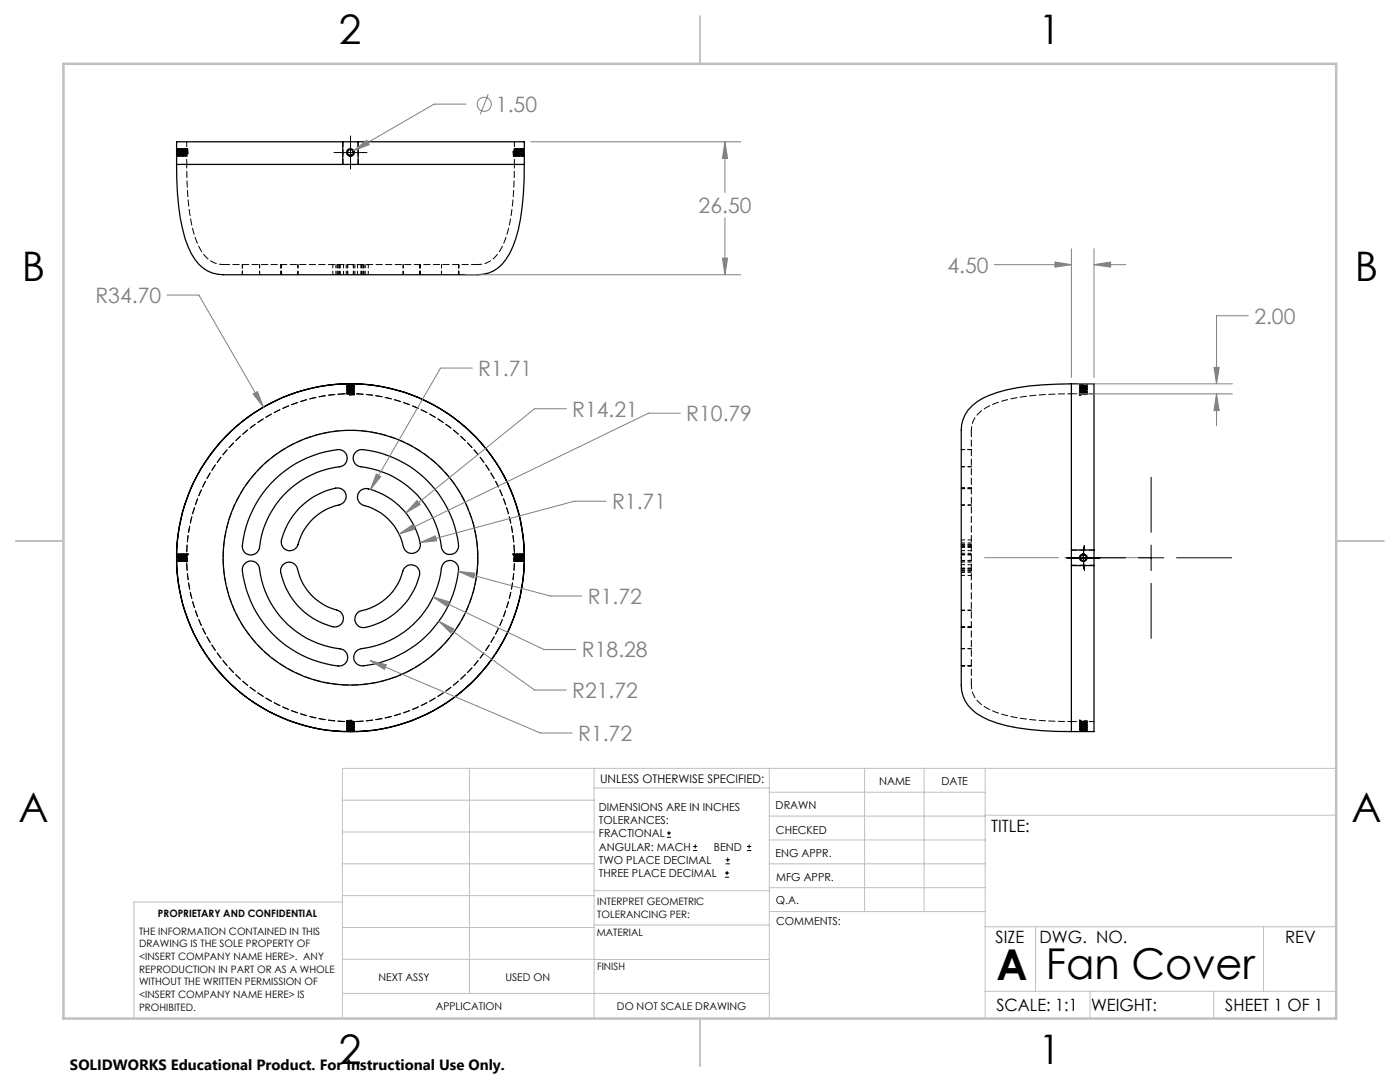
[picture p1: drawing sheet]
<svg xmlns="http://www.w3.org/2000/svg" width="279mm" height="216mm" viewBox="0 0 279 216" stroke-linecap="round" stroke-linejoin="round" font-family="sans-serif">
<g fill="none" stroke="#000" stroke-width=".25">
<path d="M35.2 32.8a51.2 51.2 0 0 0 1.7 14.8 10.5 10.5 0 0 0 4.5 6.4 11.7 11.7 0 0 0 5.3 .8h47.8a7.2 7.2 0 0 0 7.2-4.2 29.5 29.5 0 0 0 2.8-12l.1-5.8M35.2 32.8h33.2M68.4 28.3h-33.2v4.5M68.4 32.8h3.1M68.4 28.3v4.5M68.4 28.3h3.1M70.1 31h.1M70.1 31h-.1M70.5 30.2v.3a.58 .58 0 0 0-.7-.6 .58 .58 0 0 0-.3 .9 .58 .58 0 0 0 1-.2v-.2h.2M71.5 32.8h33.1M71.5 28.3h33.1v4.5M71.5 28.3v4.5"/>
<path d="M213.8 76.6a46.2 46.2 0 0 0-16.5 2.3 8.2 8.2 0 0 0-5.4 5.8l-.1 51.2a7 7 0 0 0 4.2 7.2 29.5 29.5 0 0 0 12 2.7l5.8 .2M213.8 76.6v33.1M213.8 76.6h4.5v33.1M54.1 96.4a21.4 21.4 0 0 1 13.6-6.7 1.72 1.72 0 0 1 1.6 1.7 1.72 1.72 0 0 1-1.5 1.7 18.4 18.4 0 0 0-16.1 16.5 1.73 1.73 0 0 1-2 1.1 1.73 1.73 0 0 1-1.3-1.9 21.8 21.8 0 0 1 5.7-12.4zM71.1 90.1a2.34 2.34 0 0 1 2.6-.2 21.7 21.7 0 0 1 17.8 19.2 1.72 1.72 0 0 1-1.7 1.5 1.72 1.72 0 0 1-1.7-1.5 18.4 18.4 0 0 0-16.5-16 1.72 1.72 0 0 1-.5-3zM71.8 98l.6-.4a2.41 2.41 0 0 1 2.1 .2 14.1 14.1 0 0 1 9.4 10.9 1.71 1.71 0 0 1-1.5 1.7 1.71 1.71 0 0 1-1.9-1.3 11 11 0 0 0-8.2-8.4 1.7 1.7 0 0 1-.5-2.7zM49 112.3a1.72 1.72 0 0 1 2.8 1.2 18.4 18.4 0 0 0 16.4 16 1.73 1.73 0 0 1 1.2 2 1.73 1.73 0 0 1-1.9 1.4 21.7 21.7 0 0 1-19.1-19.4 1.71 1.71 0 0 1 .6-1.2zM56.6 112.6a1.71 1.71 0 0 1 2.8 .9 11 11 0 0 0 8.2 8.4 1.7 1.7 0 0 1 .8 2.1 1.7 1.7 0 0 1-2 1.1 14.1 14.1 0 0 1-10.4-11.2l.2-.7zM59.7 101.4a13.9 13.9 0 0 1 7.7-4 1.71 1.71 0 0 1 1.7 1.5 1.71 1.71 0 0 1-1.4 1.9 10.9 10.9 0 0 0-8.3 8.1 1.72 1.72 0 0 1-2.1 .9 1.72 1.72 0 0 1-1.1-2l.3-1a14.9 14.9 0 0 1 3.2-5.4zM88.5 112.4a1.72 1.72 0 0 1 2-.4 1.72 1.72 0 0 1 1 1.8 21.6 21.6 0 0 1-19.4 19.1 1.72 1.72 0 0 1-1.5-1.7 1.72 1.72 0 0 1 1.5-1.8 18.5 18.5 0 0 0 16.1-16.4zM213.8 112.9v33.1M213.8 109.7v3.2"/>
<path d="M213.8 109.7h4.5M213.8 112.9h4.5M215.4 111.3h.1a.61 .61 0 0 1 .8-.6 .61 .61 0 0 1 .4 .9 .56 .56 0 0 1-.7 .2 .56 .56 0 0 1-.3-.6v.3M216.1 110.7l-.1 .1M218.3 112.9v33.1h-4.5M218.3 109.7v3.2M71.3 122.4a2.55 2.55 0 0 1 1.8-.8 10.9 10.9 0 0 0 7.4-8 1.73 1.73 0 0 1 2.1-.8 1.73 1.73 0 0 1 1.1 2 14.1 14.1 0 0 1-11.2 10.4 1.71 1.71 0 0 1-1.5-1 1.71 1.71 0 0 1 .3-1.8z"/>
<circle cx="69.9" cy="30.4" r=".76"/>
<circle cx="69.9" cy="111.3" r="25.4"/>
<circle cx="69.9" cy="111.3" r="34.7"/>
<circle cx="216.2" cy="111.3" r=".75"/>
</g>
<g fill="none" stroke="#000" stroke-width=".2" stroke-dasharray="1.3 .6" stroke-dashoffset=".7">
<path d="M35.3 29.7l.1 1.5M35.4 31.1l.2-1.4M35.7 31.1l.1-1.4M35.8 31.1l.1-1.4M35.9 29.7l.2 1.5M36 31.2l.2-1.5M36.1 31.2l.1-1.5M36.2 29.7l.1 1.4M36.3 31.2l.2-1.5M36.4 31.1l.1-1.4M36.7 31.1l.1-1.4M36.8 29.7l.2 1.5"/>
<path d="M36.9 29.7l.1 1.5M37 31.1l.1-1.4M37 31.1l.2-1.4M37.1 29.7l.2 1.4M37.3 31.2l.1-1.5M102.6 29.7l-.1 1.5M102.8 31.2l-.1-1.5M102.9 29.7l-.1 1.4M102.9 29.7l-.1 1.5M103.1 31.1l-.2-1.4M103.1 31.2l-.1-1.5M103.2 29.7l-.1 1.5"/>
<path d="M103.3 29.7l-.2 1.4M103.5 29.7l-.1 1.5M103.6 29.7l-.2 1.5M103.7 31.2l-.1-1.5M103.9 29.7l-.2 1.4M103.9 29.7l-.1 1.5M104 31.1l-.1-1.4M104.2 29.7l-.2 1.5M104.2 29.7l-.1 1.5M104.5 29.7l-.1 1.4M104.6 31.1l-.1-1.4M69.2 77.7l1.5 .1"/>
<path d="M69.2 78.6l1.5 .2M69.2 78l1.5 .1M69.2 77.4l1.5 .1M69.2 77.3l1.5 .2M69.2 78.3l1.5 .1M69.2 76.7l1.5 .2M69.2 78.3l1.5 .2M69.2 77l1.5 .2M69.3 77.1l1.4 .1M69.3 78l1.4 .2M70 78.6a32.7 32.7 0 0 1 32.7 32.7M70.7 76.6l-1.5 .1"/>
<path d="M70.7 77.2l-1.5 .2M70.7 78.2l-1.5 .1M70.7 78.4l-1.4 .2M70.7 77.5l-1.5 .1M215.5 76.9l1.5 .2M215.5 77.6l1.5 .1M215.5 77.6l1.4 .2M215.5 77.3l1.5 .1M215.5 78.2l1.5 .2M215.5 77l1.5 .1M215.5 77.9l1.5 .2M215.5 76.7l1.5 .1"/>
<path d="M215.5 78.3l1.4 .1M217 77.5l-1.5 .1M217 76.8l-1.5 .2M217 78.4l-1.5 .2M217 78.1l-1.5 .1M217 77.4l-1.5 .2M217 78.4l-1.5 .1M217 78.7l-1.5 .1M35.5 112l.2-1.5M35.7 110.5l.1 1.5M35.8 112l.1-1.5M35.8 112l.2-1.4"/>
<path d="M36 110.5l.1 1.5M36.1 112l.1-1.5M36.1 112l.2-1.5M36.3 110.5l.1 1.5M36.4 112l.2-1.4M36.5 112l.1-1.5M36.7 112l.2-1.4M36.8 112l.1-1.5M37.1 112l.1-1.5M37.3 111.3a32.7 32.7 0 0 1 32.7-32.7M37.4 112l.1-1.4M102.6 112l-.2-1.4"/>
<path d="M102.7 111.3a32.7 32.7 0 0 1-32.7 32.7M102.8 112l-.1-1.5M102.9 112l-.2-1.5M103 110.6l-.1 1.4M103 110.5l-.1 1.5M103.1 112l-.1-1.5M103.3 110.6l-.1 1.4M103.5 112l-.1-1.5M103.6 110.5l-.1 1.5M103.7 110.5l-.2 1.5M103.8 112l-.2-1.5M103.9 110.6l-.1 1.4"/>
<path d="M104 110.5l-.2 1.5M104.3 110.5l-.2 1.5M104.3 110.6l-.2 1.4M104.4 112l-.1-1.5M104.6 110.6l-.2 1.4M69.2 145.1l1.5-.2M69.2 144.1l1.4-.1M69.2 144.4l1.5-.2M69.2 145.3l1.5-.1M69.3 146l1.4-.2M70 144a32.7 32.7 0 0 1-32.7-32.7M70.6 144.5l-1.4-.1"/>
<path d="M70.7 145.5l-1.5-.2M70.7 144.9l-1.5-.2M70.7 145.5l-1.5-.1M70.7 144.2l-1.5-.1M70.7 145.8l-1.5-.1M70.7 144.3l-1.5-.2M70.7 145.2l-1.5-.1M70.7 144.6l-1.5-.2M70.7 145.2l-1.5-.2M70.7 144l-1.5-.2M70.7 144.9l-1.5-.1M215.5 145l1.5-.2"/>
<path d="M215.5 145.6l1.5-.2M216.9 144.8l-1.4-.2M216.9 144.1l-1.4-.1M216.9 145.7l-1.4-.1M216.9 145.1l-1.4-.1M217 145.5l-1.5-.2M217 144.5l-1.5-.2M217 144.2l-1.5-.2M217 145.1l-1.5-.1M217 145.4l-1.5-.1M217 143.9l-1.5-.2"/>
</g>
<path d="M35.4 29.8l.1 1.2 .2-1.2 .1 1.2M104.1 29.8l-.2 1.2-.1-1.2-.2 1.2M104.6 31l-.2-1.1-.2 1.1-.1-1.2M70.5 76.7l-1.1 .1 1.1 .2-1.1 .2M216.8 78.2l-1.1 .1 1.1 .2-1.1 .2M44.5 111.3a25.4 25.4 0 0 1 37.8-22.3 25.4 25.4 0 0 1 1.1 43.8 25.4 25.4 0 0 1-38.8-20.2l-.1-1.3M69.4 145.9l1.1-.2-1.1-.1 1.1-.2M216.8 144.4l-1.1-.2 1.1-.1-1.1-.2M216.8 145.3l-1.1-.1 1.1-.2-1.2-.2" fill="none" stroke="#000" stroke-width=".2" stroke-dasharray="1.3 .6" stroke-dashoffset="-.2"/>
<path d="M71.5 78.6a32.7 32.7 0 0 1 31.2 31.2M37.3 109.8a32.7 32.7 0 0 1 31.2-31.2M102.7 112.8a32.7 32.7 0 0 1-31.2 31.2M68.5 144a32.7 32.7 0 0 1-31.2-31.2" fill="none" stroke="#000" stroke-width=".2" stroke-dasharray="1.3 .6" stroke-dashoffset=".2"/>
<g fill="none" stroke="#000" stroke-width=".2" stroke-dasharray="1.3 .6" stroke-dashoffset=".8">
<path d="M35.5 29.7l.2 1.5M35.6 29.7l.1 1.4M35.9 29.7l.1 1.5M36.2 29.7l.2 1.5M36.5 29.7l.1 1.5M36.5 29.7l.2 1.5M103.4 31.2l-.2-1.5M103.4 31.2l-.1-1.5M103.7 31.2l-.2-1.5M104.1 31.2l-.2-1.5M104.3 31.2l-.1-1.5M104.4 31.2l-.2-1.5"/>
<path d="M68.5 78.6h1.5M70 78.6h1.5M70.7 77.9l-1.5 .1M70.7 77.5l-1.5 .2M70.7 76.9l-1.5 .2M70.7 77.2l-1.5 .1M70.7 78.1l-1.5 .2M70.7 77.8l-1.5 .2M70.7 76.9l-1.5 .1M217 77.8l-1.5 .1M217 77.1l-1.5 .1M217 77.1l-1.5 .2"/>
<path d="M217 77.7l-1.5 .2M35.3 110.5l.2 1.5M35.6 110.5l.2 1.5M35.9 110.5l.2 1.5M36.3 110.5l.2 1.5M36.6 110.5l.1 1.5M36.6 110.5l.2 1.5M36.9 110.5l.1 1.5M36.9 110.5l.2 1.5M37.3 111.3v-1.5M37.3 112.8v-1.5M102.7 111.3v1.5"/>
<path d="M102.7 109.8v1.5M103.2 112l-.2-1.5M103.5 112l-.2-1.5M103.8 112l-.1-1.5M104.1 112l-.2-1.5M104.1 112l-.1-1.5M69.2 145.7l1.5-.2M69.2 144.7l1.5-.1M69.2 144.4l1.5-.1M69.2 145.4l1.5-.2M69.2 145l1.5-.1M69.2 144.7l1.5-.2"/>
<path d="M70 144h-1.5M71.5 144h-1.5M215.5 145.6l1.5-.1M215.5 145.3l1.5-.2M215.5 144.3l1.5-.2M215.5 144.9l1.5-.1M215.5 144.3l1.5-.1M215.5 144.6l1.5-.1M217 144.8l-1.5-.1"/>
</g>
<g fill="none" stroke="#000" stroke-width=".2" stroke-dasharray="1.3 .6">
<path d="M35.3 29.7h.2M35.3 31.2h.1M35.4 29.8l-.1-.1M35.4 29.9l-.1-.2M35.4 31.2l.1-.2M35.4 29.8h.1M35.5 31h.1M35.5 29.7l-.1 .1M35.6 29.7h-.1M35.6 31l.1 .2M35.7 29.8l-.1-.1M35.7 31.2h.1"/>
<path d="M35.7 31.2l.1-.2M35.8 29.8h-.1M35.8 31h.1M35.9 29.7l-.2 .1M35.9 29.7h.1M35.9 31l.1 .2M36 29.8l-.1-.1M36 31.2h.1M36.1 31.2l.1-.2M36.1 29.8h-.1M36.2 31h.1M36.2 29.7l-.1 .1"/>
<path d="M36.2 29.7h.1M36.2 31l.1 .2M36.3 29.8l-.1-.1M36.3 31.2h.1M36.4 31.2l.1-.2M36.4 29.8h-.1M36.5 31h.1M36.5 29.7l-.1 .1M36.5 29.7h.1M36.5 31l.1 .2M36.6 29.8l-.1-.1M36.7 31.2h.1"/>
<path d="M36.7 31.2l.1-.2M36.7 29.8h-.1M36.8 31h.1M36.8 29.7l-.1 .1M36.8 29.7h.1M36.9 31l.1 .2M36.9 29.8l.2 1.2 .2-1.2 .1 .8M37 29.8l-.1-.1M37 31.2h.1M37 31.2l.1-.2M37 29.8h-.1M37.1 31h.1"/>
<path d="M37.1 29.7l-.1 .1M37.2 29.7h-.1M37.2 31l.1 .2M37.3 30.6h.1M37.3 31.1v.1M37.3 29.8l-.1-.1M37.3 29.8h.1M37.4 30.6h.1M37.4 29.7l-.1 .1M37.4 29.7h-.1M37.5 30.6h-.2M69.2 30.4h.2"/>
<path d="M69.3 30.7h.1M69.3 30.8h.1M69.4 30.4h.1M69.7 31.1h.1M69.7 31.1l.1-.1M69.8 31l-.1 .1M69.8 31h.1M70.1 31h.1M70.1 31l.1 .1M70.2 31.1h.1M70.2 31.1l-.1-.1M70.5 30.4h.1"/>
<path d="M70.7 30.4v-.3M102.4 30.2h.3M102.5 31.2h.2M102.5 30.2h-.1M102.5 31.2l.1-.2M102.6 30.2h-.1M102.6 31h.1M102.6 31l.1 .2M102.7 29.7h-.1M102.7 30.2h-.1M102.7 29.8l-.1-.1M102.8 31.2h.1"/>
<path d="M102.8 31.2l.1-.2M102.8 29.8h-.1M102.9 31h.1M102.9 29.7l-.1 .1M103 29.7h-.1M103 31l.1 .2M103 31l-.2-1.2-.1 1.2-.1-.8M103.1 29.8l-.1-.1M103.1 31.2h.1M103.1 31.2l.1-.2M103.1 29.8h.1M103.2 31h.1"/>
<path d="M103.2 29.7l-.1 .1M103.3 29.7h-.1M103.3 31l.1 .2M103.4 29.8l-.1-.1M103.4 31.2h.1M103.4 31.2l.1-.2M103.4 29.8h.1M103.5 31h.1M103.5 29.7l-.1 .1M103.6 29.7h-.1M103.6 31l.1 .2M103.7 29.8l-.1-.1"/>
<path d="M103.7 31.2h.1M103.8 31.2l.1-.2M103.8 29.8h-.1M103.8 31h.1M103.9 29.7l-.1 .1M103.9 29.7h.1M103.9 31l.1 .2M104 29.8l-.1-.1M104 31.2h.1M104.1 31.2l.1-.2M104.1 29.8h-.1M104.2 31h.1"/>
<path d="M104.2 29.7l-.1 .1M104.2 29.7h.1M104.2 31l.1 .2M104.3 29.8l-.1-.1M104.3 31.2h.1M104.4 31.2l.1-.2M104.4 29.8h-.1M104.5 31h.1M104.5 29.7l-.1 .1M104.5 31l.1 .1M104.6 31l.1 .2M104.7 31.2h-.3"/>
<path d="M104.7 29.7h-.2M44.5 52.8h50.9M69.2 78.3h.1M69.2 78h.1M69.2 77.7h.1M69.2 77.3v.1M69.2 77v.1M69.2 76.6v.1M69.2 76.7l.2 .1M69.2 78.3l.2 .1M69.2 77.4l.2 .1M69.2 77.7l.2 .1"/>
<path d="M69.2 78l.2 .1M69.2 77.1l.2 .1M69.3 78.6h-.1M69.4 77.2h.1M69.4 77.5v.1M69.4 77.8v.1M69.4 78.1v.1M69.4 78.4v.1M69.4 76.8v.1M69.4 76.9l-.2 .1M69.4 78.5l-.2 .1M69.4 78.2l-.2 .1"/>
<path d="M69.4 77.2l-.2 .1M69.4 77.9l-.2 .1M69.4 77.5l-.2 .1M69.7 78.9v-.3M69.7 78.6l.1 .1M69.8 78.8l-.1 .1M69.8 78.7v.1M70.5 76.7l.2-.1M70.5 78.3l-1.1 .1 1.1 .2-.7 .1M70.5 78l.2-.1M70.5 77.6l.2-.1M70.5 77l.2-.1"/>
<path d="M70.5 78.3l.2-.1M70.5 77.3l.2-.1M70.5 78.6l.2-.1M70.5 76.8v-.1M70.5 77.1v-.1M70.5 77.4v-.1M70.5 77.7v-.1M70.5 78v-.1M70.5 78.3h.1M70.5 78.7v-.1M70.7 78.4l-.2-.1M70.7 78.1l-.2-.1"/>
<path d="M70.7 77.5l-.2-.1M70.7 77.8l-.2-.1M70.7 77.2l-.2-.1M70.7 78.8l-.2-.1M70.7 76.9l-.2-.1M70.7 76.6v.3M70.7 78.8v-.2M70.7 76.9h.1M70.7 77.2h.1M70.7 77.5h.1M70.7 77.8h.1M70.7 78.2v-.1"/>
<path d="M70.7 78.5v-.1M215.5 78.5v.1M215.5 78.2h.1M215.5 77.9h.1M215.5 77.6h.1M215.5 77.3h.1M215.5 76.9v.1M215.5 76.6v.1M215.5 78.6v.2M215.5 78.8v.1M215.5 78.6l.1 .1M215.5 78.5l.4 .1"/>
<path d="M215.5 76.7l.2 .1M215.5 77l.2 .1M215.5 78.3l.2 .1M215.5 77.3l.2 .1M215.5 77.9l.2 .1M215.5 77.6l.2 .1M215.5 78.9v-.3M215.5 78.6l.2 .1M215.6 77.1v.1M215.6 77.4v.1M215.6 77.7v.1M215.6 78v.1"/>
<path d="M215.6 78.3v.1M215.6 78.7h.1M215.6 76.8h.1M215.7 76.8l-.2 .1M215.7 77.8h-.1M215.7 77.1l-.2 .1M215.7 78.4l-.2 .1M215.7 78.1l-.2 .1M215.7 77.5l-.2 .1M215.7 77.8l-.2 .1M215.7 78.7l-.2 .1M215.7 78.8l-.2 .1"/>
<path d="M215.7 78.7v.1M216.2 76.8h-.6M216.2 76.6v.3M216.2 76.7l-.5 .1M216.8 77.6l.2-.1M216.8 77.9l.2-.1M216.8 77.2l.2-.1M216.8 78.2l.2-.1M216.8 76.9l.2-.1M216.8 78.5l.2-.1M216.8 77.3v-.1M216.8 77.6h.1"/>
<path d="M216.8 77.9h.1M216.8 78.3v-.1M216.8 78.6v-.1M216.8 77v-.1M217 77.8h.1M217 77.7l-.2-.1M217 78l-.2-.1M217 77.4l-.2-.1M217 78.4l-.2-.1M217 77.1l-.2-.1M217 78.7l-.2-.1M217 76.8v-.2"/>
<path d="M217 77.1h.1M217 77.5v-.1M217 77.8v-.1M217 78.1v-.1M217 78.4h.1M217 78.7v-.1M193.8 85.9v50.8M35.3 112h.2M35.3 110.5h.1M35.4 111.3h-.1M35.4 111.3l.1-.6M35.4 111.3h.1"/>
<path d="M35.4 110.7l-.1-.2M35.5 112l.1-.2M35.5 110.7h-.1M35.5 111.3h-.1M35.6 111.9h.1M35.6 110.5l-.1 .2M35.7 110.5h-.1M35.7 111.8l.1 .2M35.8 110.7l-.1-.2M35.8 112h.1M35.8 112l.1-.2M35.8 110.7h.1"/>
<path d="M35.9 111.9h.1M35.9 110.5l-.1 .2M36 110.5h-.1M36 111.8l.1 .2M36.1 110.7l-.1-.2M36.1 112h.1M36.1 112l.1-.2M36.2 110.7h-.1M36.2 111.9h.1M36.2 110.5l-.1 .2M36.3 110.5h.1M36.3 111.8l.1 .2"/>
<path d="M36.4 110.7l-.1-.2M36.4 112h.1M36.5 112l.1-.2M36.5 110.7h.1M36.5 110.7h-.1M36.5 111.9h.1M36.6 110.5l-.1 .2M36.6 110.5h.1M36.6 111.8l.1 .2M36.7 110.7l-.1-.2M36.7 112h.1M36.8 112l.1-.2"/>
<path d="M36.8 110.7h-.1M36.9 111.9h.1M36.9 110.5l-.1 .2M36.9 110.5h.1M36.9 111.8l.1 .2M37 110.7l-.1-.2M37 112h.1M37.1 112l.1-.1M37.1 110.7h-.1M37.2 111.9h.1M37.2 110.5l-.1 .2M37.2 110.5l.1 .4"/>
<path d="M37.2 110.5h.1M37.3 111.8l.1 .2M37.3 112h.1M37.3 110.6l.1 .1M37.3 110.7l-.1-.2M37.4 110.7h.1M37.4 110.7h-.1M37.4 110.7l.1-.1M37.5 110.6h.1M37.5 110.5l-.1 .2M37.5 110.5h-.3M37.5 110.6h-.2"/>
<path d="M102.4 110.6h.3M102.4 110.5v.1M102.5 110.7l-.1-.1M102.5 110.7l-.1-.2M102.6 112h.1M102.6 110.7h-.1M102.6 112l.1-.2M102.7 111.9h.1M102.7 110.6l-.1 .1M102.7 110.5h-.3M102.7 110.5l-.1 .2M102.7 110.5v.4"/>
<path d="M102.7 110.5h.1M102.7 111.9l.1 .1M102.8 110.7l-.1-.2M102.8 112h.1M102.9 112l.1-.2M102.9 110.7h-.1M103 111.9h.1M103 110.5l-.1 .2M103 110.5h.1M103 111.8l.1 .2M103.1 110.7l-.1-.2M103.2 112h.1"/>
<path d="M103.2 112l.1-.2M103.2 110.7h-.1M103.3 111.9h.1M103.3 110.5l-.1 .2M103.3 110.5h.1M103.4 111.8l.1 .2M103.5 110.7h-.1M103.5 110.7l-.1-.2M103.5 112h.1M103.5 112l.1-.2M103.6 111.9h.1M103.6 110.5l-.1 .2"/>
<path d="M103.7 110.5h-.1M103.7 111.8l.1 .2M103.8 110.7l-.1-.2M103.8 112h.1M103.8 112l.1-.2M103.8 110.7h.1M103.9 111.9h.1M103.9 110.5l-.1 .2M104 110.5h-.1M104 111.8l.1 .2M104.1 110.7l-.1-.2M104.1 112h.1"/>
<path d="M104.1 112l.2-.2M104.2 110.7h-.1M104.2 111.9h.1M104.3 110.5l-.1 .2M104.3 110.5h.1M104.3 111.8l.1 .2M104.4 110.7l-.1-.2M104.4 112h.3M104.5 111.3l-.1-.6M104.5 110.7h-.1M104.6 111.3l-.1-.6M104.6 110.5l-.1 .2"/>
<path d="M104.6 110.5h.1M104.7 111.3h-.3M104.7 110.5h-.1M215.5 111.3v.2M215.5 111l.1-.1M215.6 111.3h.1M216 110.6h.1M216 110.6v.1M216 110.7v-.1M216 110.7h.1M216.1 110.5l-.1 .1M216.4 110.7l.1-.1"/>
<path d="M216.4 110.7h.1M216.4 110.6l-.1-.1M216.5 110.6l-.1 .1M216.5 110.6h.1M216.8 111.3h.1M216.9 111v-.1M216.9 111h.1M217 111.3h-.2M69.2 145.7l.2 .1M69.2 146v-.3M69.2 143.8v.2M69.2 145.7h.1"/>
<path d="M69.2 145.3v.1M69.2 145v.1M69.2 144.7h.1M69.2 144.4h.1M69.2 144.1h.1M69.2 143.8l.2 .1M69.2 145.4l.2 .1M69.2 144.8l.2 .1M69.2 144.4l.2 .1M69.2 145.1l.2 .1M69.2 144.1l.2 .1M69.4 145.9l-.2 .1"/>
<path d="M69.4 145.8v.1M69.4 145.5v.1M69.4 145.2h.1M69.4 144.8v.1M69.4 144.5v.1M69.4 144.2v.1M69.4 143.9v.1M69.4 144l-.2 .1M69.4 144.3l-.2 .1M69.4 145.2l-.2 .1M69.4 145.6l-.2 .1M69.4 144.9l-.2 .1"/>
<path d="M69.4 144.6l-.2 .1M69.4 145.9l-.1 .1M70.1 143.8l.1-.1M70.1 143.9v-.1M70.2 143.7v.3M70.2 144l-.1-.1M70.5 145l.2-.1M70.5 145.3l.2-.1M70.5 144.7l.2-.1M70.5 144.4l.2-.1M70.5 144.1l.2-.1M70.5 145.6l.2-.1"/>
<path d="M70.5 145.4v-.1M70.5 145.1v-.1M70.5 144.8v-.1M70.5 144.4h.1M70.5 144.1h.1M70.5 145.7v-.1M70.6 144h.1M70.7 145.5l-.2-.1M70.7 144.5l-.2-.1M70.7 145.2l-.2-.1M70.7 144.9l-.2-.1M70.7 145.8l-.2-.1"/>
<path d="M70.7 144.2l-.2-.1M70.7 144.3v-.1M70.7 144.6v-.1M70.7 144.9h.1M70.7 145.2h.1M70.7 145.5h.1M70.7 146v-.2M215.5 143.7v.3M215.5 145.9v.1M215.5 145.6h.1M215.5 145.3h.1M215.5 144.9v.1"/>
<path d="M215.5 144.6v.1M215.5 144.3h.1M215.5 144h.1M215.5 145.6l.2 .1M215.5 144l.2 .1M215.5 145.3l.2 .1M215.5 144.4l.2 .1M215.5 145l.2 .1M215.5 144.7l.2 .1M215.5 144h.4M215.5 143.7l.2 .1M215.5 143.7h.1"/>
<path d="M215.5 144l.2-.1M215.6 145.4v.1M215.6 145.1v.1M215.6 144.8h.1M215.6 144.4v.1M215.6 144.1v.1M215.6 143.8v.1M215.6 145.7v.1M215.6 143.9l-.1 .1M215.7 145.8l-.2 .1M215.7 145.5l-.2 .1M215.7 145.2l-.2 .1"/>
<path d="M215.7 144.8l-.2 .1M215.7 144.5l-.2 .1M215.7 144.2l-.2 .1M215.7 144.8h.1M215.7 143.8l-.2-.1M215.7 143.9v-.1M216.2 145.8l-.6-.1M216.2 145.7v.1M216.2 145.9v.1M216.2 145.8v.1M216.8 144.9l.2-.1M216.8 144.6l.2-.1"/>
<path d="M216.8 145.3l.2-.1M216.8 144.3l.2-.1M216.8 145.6l.2-.1M216.8 144l.2-.1M216.8 145.3v-.1M216.8 145v-.1M216.8 144.7v-.1M216.8 144.4v-.1M216.8 144.1v-.1M216.8 145.6h.1M217 144.1l-.2-.1M217 144.5l-.2-.1"/>
<path d="M217 144.8l-.2-.1M217 145.1l-.2-.1M217 145.4l-.2-.1M217 145.7l-.2-.1M217 144v-.1M217 144.2h.1M217 144.5h.1M217 144.8h.1M217 145.1h.1M217 145.5v-.1M217 146v-.3"/>
</g>
<g fill="none" stroke="#000" stroke-width=".2" stroke-dasharray="1.3 .6" stroke-dashoffset=".5">
<path d="M37.2 29.7l.1 .9M37.3 32.8a48.7 48.7 0 0 0 1.8 15 6.8 6.8 0 0 0 4.6 4.9l.8 .1M37.4 29.7l.1 .9M102.5 31.2l-.1-1M102.7 31.2v-1M95.4 52.8a5.4 5.4 0 0 0 5-3.8 31 31 0 0 0 2.1-10.9l.2-5.3M70.7 78.5l-1 .1M70.7 78.8l-1 .1M213.8 78.6a48.7 48.7 0 0 0-15 1.8 6.8 6.8 0 0 0-4.9 4.6l-.1 .9M215.9 78.6l1.1 .1M37.3 111l.1 1M102.7 111l-.1 1"/>
<path d="M193.8 136.7a5.4 5.4 0 0 0 3.9 5 31 31 0 0 0 10.8 2.1l5.3 .2M69.2 143.8l1-.1M69.2 144.1l1-.1M215.9 144l1.1-.1M216.2 146l-.7-.1 1.5-.2"/>
</g>
<g fill="none" stroke="#000" stroke-width=".2" stroke-dasharray="1.3 .6" stroke-dashoffset=".6">
<path d="M35.4 29.8l.2 1.2M35.6 31l.1-1.2M35.8 29.8l.1 1.2M35.8 31l.2-1.2M35.9 31l.2-1.2M36.3 29.8l.2 1.2M36.4 29.8l.1 1.2M36.6 31l.1-1.2M36.7 29.8l.2 1.2M36.8 31l.1-1.2M36.9 31l.1-1.2M37 29.8l.2 1.2"/>
<path d="M37.2 31l.1-1.1M102.7 29.8l-.1 1.2M102.9 31l-.2-1.2M103 29.8l-.1 1.2M103.1 29.8l-.1 1.2M103.2 31l-.1-1.2M103.4 29.9l-.2 1.1M103.5 31l-.1-1.2M103.6 31l-.2-1.2M104 29.8l-.1 1.2M104.2 31l-.2-1.2M104.3 29.9l-.1 1.1"/>
<path d="M104.5 31l-.2-1.2M48.4 52.8v2M51.8 52.8v2M56 52.8v2M56.1 52.8v2M56.2 52.8v2M59.4 52.8v2M59.5 52.8v2M66.4 52.8v2M67 52.8v2M67.3 52.8v2M67.4 52.8v2"/>
<path d="M67.5 52.8v2M67.7 52.8v2M67.8 52.8v2M67.9 52.8v2M68.6 54.8v-2M69.1 54.8v-2M69.3 54.8v-2M69.4 54.8v-2M70.5 52.8v2M70.6 52.8v2M70.8 52.8v2M71.4 52.8v2"/>
<path d="M72 52.8v2M72.1 52.8v2M72.2 52.8v2M72.4 52.8v2M72.5 52.8v2M72.6 52.8v2M72.9 52.8v2M73.5 52.8v2M80.4 52.8v2M80.5 52.8v2M83.7 52.8v2M83.8 54.8v-2"/>
<path d="M83.9 52.8v2M83.9 54.8v-2M88.1 52.8v2M91.5 52.8v2M91.5 54.8v-2M91.6 54.8v-2M69.4 78.5l1.1 .1M69.4 77.2l1.1 .1M69.4 77.2l1.1 .2M69.4 78.1l1.1 .2M69.4 78.2l1.1 .1M69.4 76.9l1.1 .2"/>
<path d="M69.4 77.9l1.1 .1M70.5 77.6l-1.1 .2M70.5 78.3l-1.1 .2M70.5 77.1l-1.1 .1M70.5 78l-1.1 .2M70.5 77.7l-1.1 .2M70.5 76.8l-1.1 .1M215.6 77.5l1.2 .1M215.6 78.4l1.2 .2M215.7 77.1l1.1 .1M215.7 77.2l1.1 .1M215.7 78l1.1 .2"/>
<path d="M215.7 78.1l1.1 .2M215.7 76.9l1.1 .1M215.7 77.8l1.1 .1M216.8 77.6l-1.1 .1M216.8 78.3l-1.1 .1M216.8 77.3l-1.1 .2M216.8 77l-1.1 .2M216.8 77.9l-1.1 .2M216.8 78.6l-1.1 .2M216.8 77.6l-1.1 .2M193.8 93.1h-2M193.8 97.5h-2"/>
<path d="M193.8 89.7h-2M193.8 97.4h-2M193.8 97.3h-2M35.5 110.7l.2 1.2M35.7 111.8l.1-1.1M35.8 110.7l.1 1.1M35.8 110.7l.2 1.1M36 111.9l.1-1.2M36.2 111.8l.2-1.1M36.5 110.7l.1 1.2M36.6 111.8l.2-1.1M36.7 110.7l.2 1.1"/>
<path d="M36.8 110.7l.1 1.1M36.9 111.8l.1-1.1M37 111.8l.1-1.1M37.1 110.7l.2 1.1M37.3 111.9l.1-1.2M102.7 111.9l-.2-1.2M102.8 110.7l-.1 1.1M103 111.8l-.2-1.1M103.1 111.8l-.2-1.1M103.1 110.7l-.1 1.1M103.2 110.7l-.1 1.1M103.3 111.9l-.2-1.2"/>
<path d="M103.4 110.7l-.1 1.2M103.6 111.9l-.1-1.2M103.7 111.8l-.2-1.1M103.8 110.7l-.2 1.1M103.9 111.8l-.1-1.1M104.1 110.7l-.2 1.1M104.2 110.7l-.2 1.1M104.2 111.9l-.1-1.2M104.4 110.7l-.2 1.2M191.8 110.6h2M191.8 110.4h2M191.8 109.9h2"/>
<path d="M191.8 110.7h2M193.8 113.3h-2M193.8 113.7h-2M193.8 108.7h-2M193.8 109.1h-2M193.8 108.3h-2M193.8 114h-2M193.8 114.8h-2M193.8 100.8h-2M193.8 100.7h-2M193.8 113.9h-2M193.8 108.8h-2"/>
<path d="M193.8 107.7h-2M193.8 114.2h-2M193.8 108.6h-2M193.8 113.5h-2M193.8 113.4h-2M193.8 109.2h-2M193.8 111.8h-2M193.8 112.7h-2M193.8 112.1h-2M193.8 111.9h-2M191.8 125.2h2M191.8 132.9h2"/>
<path d="M191.8 125.1h2M193.8 129.4h-2M193.8 121.8h-2M193.8 125.2h-2M193.8 132.8h-2M193.8 132.9h-2M193.8 121.7h-2M193.8 125h-2M69.4 145.8l1.1-.2M69.4 144.8l1.1-.1M69.4 144.5l1.1-.1M69.4 145.5l1.1-.2"/>
<path d="M69.4 144.2l1.1-.1M69.4 144.9l1.1-.1M70.5 144.7l-1.1-.2M70.5 145.6l-1.1-.1M70.5 144.4l-1.1-.2M70.5 145.3l-1.1-.1M70.5 145.4l-1.1-.1M70.5 144l-1.1-.1M215.6 144.8l1.2-.2M215.6 145.7l1.2-.1M215.7 144.1l1.1-.1M215.7 144.4l1.1-.1"/>
<path d="M215.7 144.5l1.1-.1M215.7 145.4l1.1-.2M215.7 145.5l1.1-.2M216.8 144.6l-1.1-.1M216.8 145.5l-1.1-.1M216.8 144.3l-1.1-.2M216.8 145.2l-1.1-.1M216.8 144l-1.1-.2"/>
</g>
<g fill="none" stroke="#000" stroke-width=".2" stroke-dasharray="1.3 .6" stroke-dashoffset=".4">
<path d="M36 29.8l.2 1.2 .1-1.2M36.1 29.8l.1 1.2 .2-1.1M36.5 31l.1-1.2 .2 1.2M37.3 29.8l.1 .8M102.6 31l-.1-.8M103.4 29.9l-.1 1.1-.2-1.2M103.8 31l-.1-1.2-.2 1.2M69.4 77.8l1.1 .1-1.1 .2M70.5 77.4l-1.1 .2 1.1 .1M70.5 77.3l-1.1 .2 1.1 .1M70.5 78.7l-.7 .1M215.7 76.8l1.1 .1-1.1 .2"/>
<path d="M215.7 77.7l1.1 .2-1.1 .1M216.2 76.9h-.7M216.2 76.6l-.7 .1M216.8 77.2l-1.2 .2 1.2 .2M35.4 110.7l.2 1.2 .1-1.2M35.9 111.8l.2-1.1 .1 1.1M36.2 110.7l.1 1.2 .2-1.2M36.4 110.7l.1 1.2 .2-1.2M37 110.7l.2 1.2 .2-1.2M102.9 110.7l-.2 1.2-.1-1.2M103.5 110.7l-.1 1.2-.2-1.2M104 111.8l-.2-1.1-.1 1.2"/>
<path d="M104.4 111.3l-.1-.8M104.5 110.7l-.2 1.2-.1-1.2M69.4 143.9l.7-.1M69.4 145.2l1.1-.2-1.1-.1M69.4 145.2l1.1-.1-1.1-.2M70.5 144.8l-1.1-.2 1.1-.1M70.5 144.4l-1.1-.1 1.1-.2-1.1-.1 .7-.1M215.7 145.1l1.1-.2-1.1-.1M215.7 145.8l1.1-.2-1.1-.1M215.7 144.8l1.1-.1-1.2-.2M216.2 145.7l-.7-.1"/>
</g>
<path d="M37.3 32.8v-4.5M68.5 32.8v-4.5M71.5 32.8v-4.5M102.7 32.8v-4.5M213.8 78.6h4.5M35.5 111.3l.1-.7M213.8 109.8h4.5M213.8 112.8h4.5M213.8 144h4.5" fill="none" stroke="#000" stroke-width=".2" stroke-dasharray="1.3 .6" stroke-dashoffset=".3"/>
<path d="M215.5 77.9l1.5 .1-1.5 .2M215.5 144.7l1.5-.2-1.5-.1" fill="none" stroke="#000" stroke-width=".2" stroke-dasharray="1.3 .6" stroke-dashoffset=".1"/>
<g fill="none" stroke="#808080" stroke-width=".2">
<path d="M97.4 18.8l-1.6 4M70.6 30.1l2.6-2.1 .5 .9zM93 20.8h-6.4l-16 9.3M105.9 28.3h41.9M144.7 28.3l.5 3.3h-1zM144.7 28.3v10.1M33.3 58.9h6.4l12.9 22.3M92.8 54.8h55M144.2 51.5h1l-.5 3.3zM144.7 43.5v11.3M198.4 52.8h15.4M210.5 52.3l3.3 .5-3.3 .5z"/>
<path d="M213.8 49.6v25.7M218.3 52.8l3.4-.5v1zM218.3 49.6v25.7M218.3 52.8h6.4M50.5 78.6l.9-.5 1.2 3.1zM94.3 73.4h-6.4l-14 24.3M215.1 78.6h30.9M215.1 76.6h30.9M242.3 73.3h1l-.5 3.3zM242.8 78.6l.5 3.3h-1zM242.8 78.6v6.3M249.1 63h-6.3v13.6"/>
<path d="M75.1 94.6l.9 .5-2.1 2.6zM83.2 99.9l.7 .8-2.9 1.6zM113 81.6h-6.3l-25.7 20.7M135.8 82.4h-6.4l-49.7 24.2M79.7 106.6l2.7-1.9 .4 .9zM83.8 108.3l3.1-1.4 .2 1zM86.5 119.1l3.2 1-.5 .9zM86.5 119.1l22.1 10.5h6.3M91.5 114l3.3 .4-.3 1zM91.5 114l18.3 4.9h6.3M121 100h-6.4l-30.8 8.3M73.9 131.8l3.2 .8-.4 1z"/>
<path d="M73.9 131.8l33.9 14.5h6.4M87.6 124l3 1.5-.6 .8zM87.6 124l19.1 13.7h6.3"/>
<circle cx="96.6" cy="20.8" r="1.41"/>
</g>
<g fill="none" stroke="#000" stroke-width=".2">
<path d="M66.6 30.4h6.6M70 27.1v6.6M229.7 95.2v11M212.9 111.3h11.7M216.4 108.8a15.1 15.1 0 0 0 0 5M227.2 111.3h5.1M229.7 108.8v5M229.7 116.4v11M234.8 111.3h11M133.1 167.1h.8M133.1 166.2h.8M133.5 165.8v.9"/>
<path d="M138.3 169.7h.8M138.3 168.9h.8M138.7 168.5v.8M144.7 175h.8M144.7 174.2h.8M144.8 172.4h.9M144.8 171.6h.9M145.1 173.8v.8M145.2 171.1v.9M149.1 169.7h.8M149.1 168.9h.8M149.5 168.5v.8"/>
</g>
<g fill="none" stroke="#c0c0c0" stroke-width=".2">
<path d="M68.3 159.7h50.3M93.7 153.3v44.9M118.6 153.3v49.9M118.6 157.2h34.9M153.5 153.3v49.9M153.5 158.1h43.1M172.5 153.3v28.6M184.4 153.3v28.6M196.6 153.3v49.9M266.7 153.3h-198.4v49.9M68.3 178.7h50.3M68.3 172.4h50.3"/>
<path d="M68.3 166h50.3M68.3 180h-41.6v23.2M118.6 177.7h35M153.5 167.6h43.1M153.5 162.8h43.1M153.5 172.4h43.1M153.5 177.1h43.1M196.6 162.7h70.1M68.3 198.2h85.2M68.3 191.4l85.2 .1M68.3 185.1h50.3M118.6 184.6h35"/>
<path d="M153.6 181.9h43M196.6 197.8h70.1M196.6 184.9h70.1M206.7 184.9v12.9M217.5 197.8v5.4M242.2 197.8v5.4M252.2 184.9v12.9"/>
</g>
<path d="M139.7 3.2v9.5M3.1 107.9h9.6M266.7 107.9h9.5M139.7 203.2v9.6" fill="none" stroke="#c0c0c0" stroke-width=".25"/>
<path d="M12.7 12.7h254v190.5h-254z" fill="none" stroke="#c0c0c0" stroke-width=".5"/>
<path d="M229.8 111.3h-33.3" fill="none" stroke="#808080" stroke-width=".2" stroke-dasharray="15.2 1.3 1.3 1.3" stroke-dashoffset=".5"/>
<path d="M50.5 78.6l2.1 2.6-1.2-3.1zM83.8 108.3l3.3-.4-.2-1zM75.1 94.6l-1.2 3.1 2.1-2.6zM83.2 99.9l-2.2 2.4 2.9-1.6zM79.7 106.6l3.1-1-.4-.9zM86.5 119.1l2.7 1.9 .5-.9zM91.5 114l3 1.4 .3-1zM87.6 124l2.4 2.3 .6-.8zM73.9 131.8l2.8 1.8 .4-1zM242.8 78.6l.5 3.3h-1zM242.3 73.3h1l-.5 3.3zM210.5 52.3l3.3 .5-3.3 .5zM218.3 52.8l3.4-.5v1zM70.6 30.1l3.1-1.2-.5-.9zM144.2 51.5h1l-.5 3.3zM144.7 28.3l.5 3.3h-1z" fill="#808080"/>
<g font-size="8.5">
<text x="198.9" y="195.5">A</text>
<text x="208.8" y="195.4">Fan Cover</text>
</g>
<g font-size="8.1">
<text x="67.6" y="8.9">2</text>
<text x="207.3" y="8.9">1</text>
<text x="4.4" y="56.2">B</text>
<text x="270.4" y="56.2">B</text>
<text x="3.7" y="164.1">A</text>
<text x="269.7" y="164.1">A</text>
<text x="67.6" y="212.4">2</text>
<text x="207.3" y="212.4">1</text>
</g>
<g font-size="4.2" fill="#808080">
<text x="99" y="22.3">1.50</text>
<text x="139.4" y="42.5">26.50</text>
<text x="189.1" y="54.4">4.50</text>
<text x="19" y="60.5">R34.70</text>
<text x="250.3" y="64.6">2.00</text>
<text x="95.5" y="75">R1.71</text>
<text x="114.2" y="83.1">R14.21</text>
<text x="137" y="84">R10.79</text>
<text x="122.2" y="101.6">R1.71</text>
<text x="117.3" y="120.5">R1.72</text>
<text x="116.1" y="131.2">R18.28</text>
<text x="114.2" y="139.3">R21.72</text>
<text x="115.4" y="147.9">R1.72</text>
</g>
<g font-size="3.4">
<text x="197.8" y="166">TITLE:</text>
<text x="198.7" y="188.1">SIZE</text>
<text x="207.5" y="188.1">DWG. NO.</text>
<text x="256.5" y="188.2">REV</text>
<text x="198.8" y="201.7">SCALE: 1:1</text>
<text x="217.7" y="201.8">WEIGHT:</text>
<text x="244.5" y="201.7">SHEET 1 OF 1</text>
</g>
<text font-size="3" x="14" y="213.5">SOLIDWORKS Educational Product. For Instructional Use Only.</text>
<text font-size="2.4" x="119.8" y="156.2">UNLESS OTHERWISE SPECIFIED:</text>
<g font-size="2.2">
<text x="119.5" y="161.8">DIMENSIONS ARE IN INCHES</text>
<text x="154.8" y="161.4">DRAWN</text>
<text x="175.4" y="156.6">NAME</text>
<text x="187.9" y="156.7">DATE</text>
<text x="119.5" y="164.4">TOLERANCES:</text>
<text x="119.5" y="167.1">FRACTIONAL</text>
<text x="154.9" y="166.3">CHECKED</text>
<text x="119.5" y="169.7">ANGULAR: MACH</text>
<text x="119.5" y="172.4">TWO PLACE DECIMAL</text>
<text x="142.5" y="169.7">BEND</text>
<text x="154.8" y="171">ENG APPR.</text>
<text x="119.5" y="175">THREE PLACE DECIMAL</text>
<text x="154.9" y="175.7">MFG APPR.</text>
<text x="154.9" y="180.4">Q.A.</text>
<text x="154.9" y="184.6">COMMENTS:</text>
</g>
<g font-size="2.1">
<text x="75.5" y="195.7">NEXT ASSY</text>
<text x="100.9" y="195.7">USED ON</text>
<text x="86.9" y="201.5">APPLICATION</text>
<text x="123.1" y="201.6">DO NOT SCALE DRAWING</text>
</g>
<g font-size="2">
<text x="31.5" y="182.9">PROPRIETARY AND CONFIDENTIAL</text>
<text x="119.2" y="180.6">INTERPRET GEOMETRIC</text>
<text x="119.2" y="183.1">TOLERANCING PER:</text>
<text x="27.8" y="186.5">THE INFORMATION CONTAINED IN THIS</text>
<text x="27.8" y="189">DRAWING IS THE SOLE PROPERTY OF</text>
<text x="27.8" y="191.6">&lt;INSERT COMPANY NAME HERE&gt;. ANY</text>
<text x="119.1" y="186.7">MATERIAL</text>
<text x="27.8" y="194.1">REPRODUCTION IN PART OR AS A WHOLE</text>
<text x="27.8" y="196.6">WITHOUT THE WRITTEN PERMISSION OF</text>
<text x="119.1" y="193.5">FINISH</text>
<text x="27.8" y="199.1">&lt;INSERT COMPANY NAME HERE&gt; IS</text>
<text x="27.8" y="201.7">PROHIBITED.</text>
</g>
</svg>
